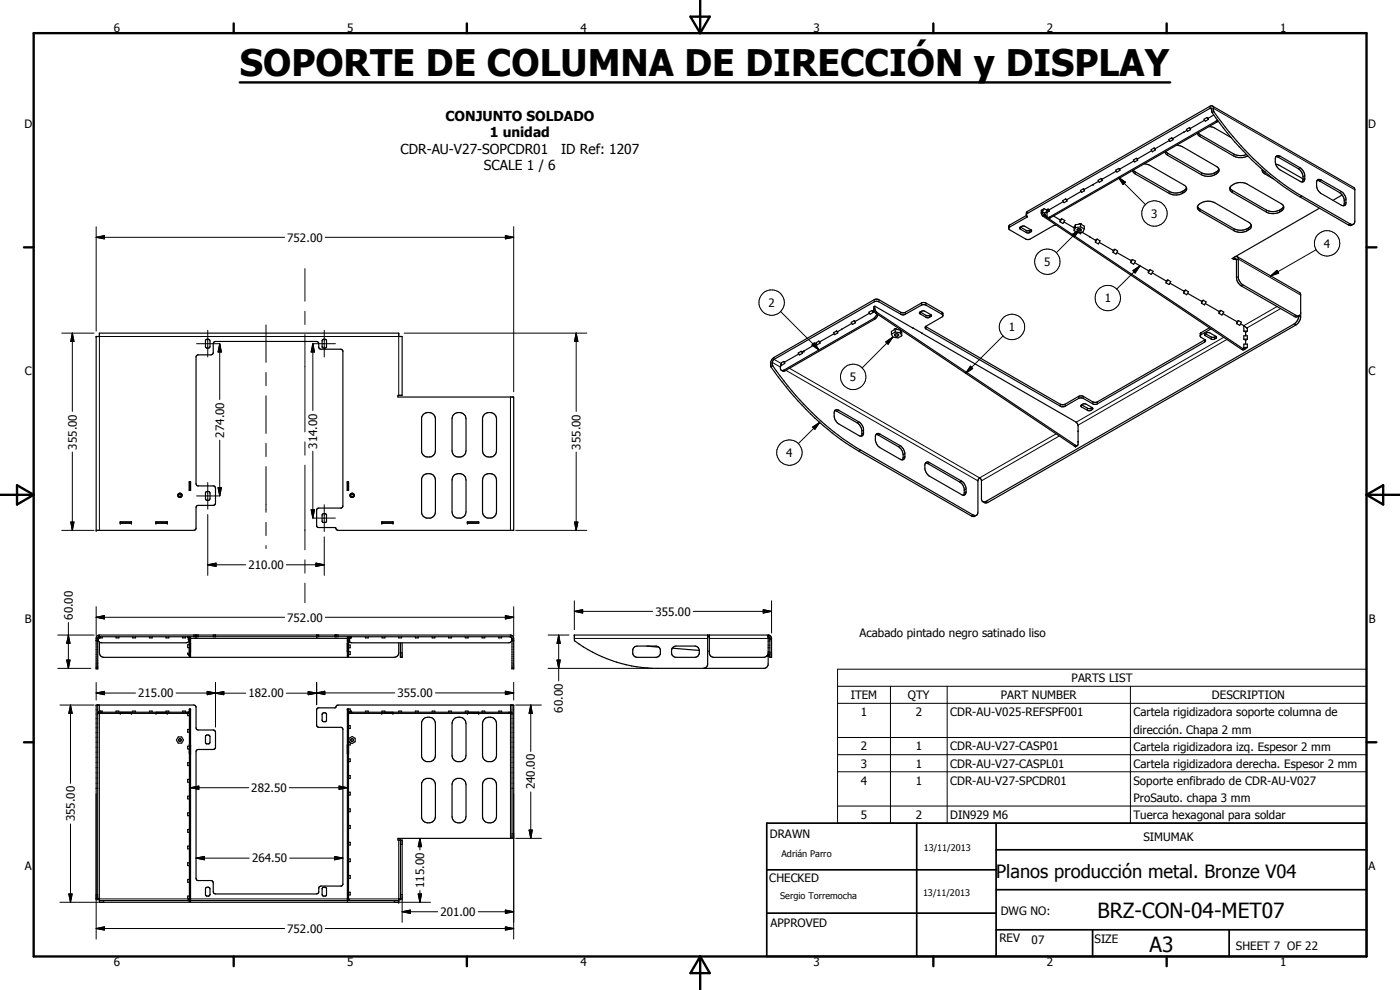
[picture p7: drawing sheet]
<svg xmlns="http://www.w3.org/2000/svg" width="420mm" height="297mm" viewBox="0 0 420 297" stroke-linecap="round" stroke-linejoin="round" font-family="sans-serif">
<g fill="none" stroke="#000" stroke-width=".35">
<path d="M355.3 39.6v.1M355.3 39.6l-3.3 2M356.2 39.1l-.9 .5M356.9 38.3l-.8 .5 .3 .6 .9-.5M356.9 38.3l.4 .6M356.9 38.3l.4 .2M357.3 38.5v.4M359.6 39.9l11 6.5a4.8 4.8 0 0 0 3.5 0M361.5 36.1l-4.2 2.4M362.2 35.3l-.9 .5 .4 .6 .9-.5M362.2 35.3l.4 .6M362.2 35.3l.4 .2"/>
<path d="M362.6 35.5v.4M362.9 38l1.4 .3 5.2 3M363.9 31.8l-.8 .1-54.8 31.6-.3 .4 .3 1.3-5.3 2.9-.3 .4M363.9 31.8l42.4 24.5 .3 .4v9.9a.85 .85 0 0 1-1.4 .6l-14.5-8.4a86.6 86.6 0 0 1-26.5-25.5v-1zM364.3 34.5l-1.7 1M365.3 36l-50.4 29.2h-.7M365.6 36.3l-50.5 29.1-.9-.2M319.8 59.7l.4 .6M319.8 59.7l.4 .2M319.8 59.7l-.9 .5 .4 .6 .9-.5M320.2 59.9v.4M324.4 57.4l-4.2 2.5"/>
<path d="M325.2 56.6l-.9 .5 .3 .6 .8-.5M325.2 56.6l.2 .6M325.2 56.6l.2 .2M325.4 56.8v.4M328 55.4h.1M328 55.4l-2.6 1.4M329.7 54.4l-1.7 1M330.4 53.6l.4 .6M330.4 53.6l.4 .2M330.4 53.6l-.8 .5 .3 .6 .9-.5M330.8 53.8v.4M335 51.4l-4.2 2.4"/>
<path d="M335.7 50.5l-.9 .6 .4 .5 .9-.5M335.7 50.5l.4 .6M335.7 50.5l.4 .2M336.1 50.7v.4M339.9 51.2l.2 .4 .6 .6 10.2 5.8a4 4 0 0 0 5.2-1.2v-.5M340.1 51.1l.6 .5 10.5 6a3.9 3.9 0 0 0 4.9-1.3M340.3 48.3l-4.2 2.4M341 47.5l.4 .6M341 47.5l.4 .2M341 47.5l-.9 .5 .4 .6 .9-.5M341.4 47.7v.4M343.4 49.1l1.4 .4 10.5 6 .8 .8"/>
<path d="M345.6 45.2l-4.2 2.5M346.4 44.4l-.9 .5 .3 .7 .9-.6M346.4 44.4l.3 .6M346.4 44.4l.3 .2M346.7 44.6v.4M349.8 45.5l11.1 6.5a4 4 0 0 0 4.9-1.3M350.9 42.2l-4.2 2.4M351.6 41.4l-.8 .5 .3 .6 .9-.5M351.6 41.4l.4 .6M351.6 41.4l.4 .2M352 41.6v.4M353.1 43.6l1.8 .4 10.1 5.9a1.21 1.21 0 0 1 .8 1.2 1.21 1.21 0 0 1-.8 1.1 4.5 4.5 0 0 1-4.4 .3l-10.2-5.9-.8-1"/>
<path d="M359.4 40l.8 1 10.1 5.9a4.3 4.3 0 0 0 4.2-.2M369.1 56.3l.5 .7 10.5 6a4.1 4.1 0 0 0 5.1-1.1M369.2 56a4.3 4.3 0 0 1 4.8-.9l10.5 6a1.32 1.32 0 0 1 .7 1.4 1.32 1.32 0 0 1-1.2 1.1 4.7 4.7 0 0 1-3.6 .2l-10.8-6.2-.5-.6zM369.5 41.3l-4.6-5.9-1.2-1.7-.1-1.1-.3-.2-55 31.7-.3 .3M369.5 41.3a84.1 84.1 0 0 0 12.6 12.3M378.8 50.8l.4 1.1 2.9 1.7M379 51l.6 .6M382.1 53.6l6.7 4.7 15.9 9.2 .6 .2 .9-.4M382.9 49.2l1.1 .5 7.1 4M382.9 47l.5-.3 .8 .2 6.2 3.6 .7 .7 .5 1.3v1.4l-.4 .6-.3 .1M382.9 47l.7 .2 6.1 3.4a3.4 3.4 0 0 1 1.2 4M382.9 47a3.2 3.2 0 0 0 1.3 4l6.7 3.6"/>
<path d="M395.3 54.1l.7 .2 6 3.5a3.3 3.3 0 0 1 1.4 2.1l-.1 1.8M395.3 54.1l-.2 .4 .1 1.8 .2 .6 .9 1 6.2 3.7 .8 .1M395.3 54.1l.5-.3 .5 .1 6.2 3.5a3.6 3.6 0 0 1 1.4 2.2v1.7l-.6 .4M402.8 58.5l-2.8 1.6M306.2 68.1l1.9 1.1 1.3-.2M306.2 68.1l-.2 .4 .1 .2 1.9 1.1a1.14 1.14 0 0 0 1.6-.7l-.2-.1M306.2 68.1l.7-.3 .6 .1 1.9 1.1M308 64.6l-5 2.9-.3 .4v.7l.3 .4 5 2.8h1l7.2-4.1 .7-.2M312.8 62.9l.1 1 .6 .9 59.7 39.9 .6-.2M312.8 62.9l-.3 .2v.9l.5 .9 59.7 40 .5 .1 .4-.3M313.4 62.6l.8 .4M313.4 62.6l-.6 .9 .7 .4"/>
<path d="M313.4 62.6l-.6 .3M313.5 63.9l.7-.1v1.4M313.5 63.9l.3 .8M313.8 64.6l.3 .6M313.9 64.8l.2 .4M314 63.5l.1 .1M314 65l.1 .2M314.1 65.2h.1M314.1 63.3l-.3 .5M314.2 65.2h.1M314.5 62.7l-.3 .2-.2 .9M314.5 62.7l.4 .7"/>
<path d="M314.5 62.7l.4 .2M314.9 62.9v.5M314.9 63.4l-.8 .4M316.2 64.8l1.9 1.2M318.1 66v.5M318.7 65.7l.9 .5-.6 .9-.9-.6M318.7 65.7l-.6 .8M318.7 65.7l-.6 .3M319.1 60.5l-4.2 2.4M319.3 66.6l3.1 1.8M322.4 67.9l.1 .1M322.4 67.9v1.3"/>
<path d="M322.7 67.4l-.3 .7v-.2M322.7 67.4v.9M322.7 68.3l-.3 .9M323.3 68.8l.8-.2a.35 .35 0 0 1 .4 .4 .35 .35 0 0 1-.4 .3l-.6-.1zM324.3 67.1l-1.6 .3M324.3 67.1l1.1 .8v.8M324.3 67.1v1M324.3 68.1l1.1 .6M324.3 68.1l-1.6 .2M324.6 69.7l-.3 .4-.5-.3M324.6 69.6l2.5 1.4M325.4 68.7l-.4 .9-1.5 .2-1.1-.6"/>
<path d="M327 71l1.7 1.1M327 71h.1M328.7 72.1v.6M329.3 71.8l.8 .5-.5 .9-.9-.5M329.3 71.8l-.6 .9M329.3 71.8l-.6 .3M329.9 72.7l4.1 2.4M334 75.1v.6M334.6 74.8l.8 .5-.5 .9-.9-.5M334.6 74.8l-.6 .9M334.6 74.8l-.6 .3M335.2 75.8l4.2 2.3"/>
<path d="M339.4 78.1v.7M339.9 77.9l.9 .5-.6 .9-.8-.5M339.9 77.9l-.5 .9M339.9 77.9l-.5 .2M340.5 78.8l4.1 2.4M359.4 61.9l.8 .9 10.1 5.8a4.1 4.1 0 0 0 5.2-1.1M359.7 61.5a4.2 4.2 0 0 1 4.9-.7l10.1 5.9a1.19 1.19 0 0 1 .9 1.1 1.19 1.19 0 0 1-.9 1.2 4.3 4.3 0 0 1-4.1 .4l-10.4-6a1.15 1.15 0 0 1-.5-1.9zM370.3 77.9l.5-.3 .3 .4v5.3a3.1 3.1 0 0 0 1.4 2.5l15.9 9.1a1.13 1.13 0 0 0 1.5-.2M370.3 77.3v.6M370.6 77h.6l.4 .7v5.6a3.3 3.3 0 0 0 1.4 2.2l16.4 9.3a.8 .8 0 0 0 .9-.7M371.3 77l18.9 10.9 .1 .4v7l-.9 1.8-92.9 53.6-.6 .2-.9-.4M396 62.5l-26.2 15.1 .5 .3"/>
<path d="M29.8 99.9h89.9v1.1h1v17.6h-1.3v.5h34.8v40h-52.7l-.5-.2-.4-.6h-5.1l-.3-.2-.2-.3v-4.8l.3-.5 7.1-.1 .5-.5v-46.6l-.6-.5h-6.1l-.5-.5v-1.3l-.7-.6h-30.3l-.6 .4-.1 .3v2.7l-.2 .5-.5 .2h-4l-.3 .2-.2 .4v38l.5 .7h4.9l.3 .2 .2 .5-.1 4.8-.6 .3h-4.7l-.3 .2-.2 .5v6.3l-.6 .5h-29.3v-58.1h.9zM251 99.3l-.9 .5 .4 .6 .9-.5M251 99.3l.4 .6M251 99.3l.4 .2M251.4 99.5v.4M252.6 98.8h.1M252.6 98.8l-1.2 .7M255.6 97l-3 1.8M256.4 96.2l.3 .7M256.4 96.2l.3 .2M256.4 96.2l-.9 .5 .3 .7 .9-.5M256.7 96.4v.5"/>
<path d="M260.9 94l-4.2 2.4M261.7 93.2l-.9 .5 .3 .6 .9-.5M261.7 93.2l.3 .6M261.7 93.2l.3 .2M262 93.4v.4M262.3 93.2l-.3 .2M262.5 91.9l.1 1 .6 .8 59.7 40h.5l.1-.4v-5.5l-.5-1.1-46.3-26.7M262.5 91.9l-.3 .2v.8l.6 1 59.9 40M262.5 91.9l11.5 6.6M262.9 94h.1M263.2 94.1l-1 1.4-26.9 15.5-.8 .1M263.5 94.4l-1 1.4-26.9 15.5-.6 .1-.5-.3"/>
<path d="M268.7 98.6l-1.2 .8v.9M268.7 98.6l1.5 .4M268.7 98.6v1M268.7 99.6l1.5 .3M268.7 99.6l-1.2 .7M270.2 99l.3 .7v-.2M270.2 99v.9M270.2 99.9l.4 .9M270.5 99.5v.1M270.5 99.5l.1 1.3M274 98.4v.1M274 98.4l2.7 1.6"/>
<path d="M276.2 93.6l2 1.1 1.1-.3M276.2 93.6l-.3 .3 .1 .2 1.9 1.1a1.12 1.12 0 0 0 1.6-.6l-.2-.2M276.2 93.6l1-.3 2.1 1.1M276.7 99.9v.1M277.8 98l5.1-3 .1-1-5.7-3.2-.8 .1-4.9 2.9-.9 .1-7.1-4.1h-1.1l-30.2 17.4a2.42 2.42 0 0 0-.9 2.9 85.5 85.5 0 0 0 26.4 25.3l33.9 19.5 .7 .1 .7-.4M277.8 98l41 23.5 .8-.2 4.5-2.5 1 .1 3 1.7h1.1l32.4-18.7M277.8 98l-.1 .3 .2 .4 40.7 23.3h.9l4.8-2.6 .6 .1 3.2 1.8h1.1l32.3-18.6 .3-.7-1.5-.9-.1-1 2.8-1.8M283 94.7l-.3-.4-5.4-2.9-.8 .2-4.9 2.8h-.9l-7.1-3.9h-1.1l-30.2 17.3-.5 .6v1.1a84.6 84.6 0 0 0 26.5 25.5l34.3 19.7 .5-.1 .4-.9v-9.6l.5-.7 .5 .7v5.8a.86 .86 0 0 0 1.4 .5l92.5-53.2 .9-.9 .5-1.5M344.6 81.2v.6M345.2 80.9l.9 .5-.6 .9-.9-.5M345.2 80.9l-.6 .9M345.2 80.9l-.6 .3"/>
<path d="M345.8 81.9l4.2 2.4M350 84.3v.6M350.5 84l.9 .5-.6 .9-.8-.5M350.5 84l-.5 .9M350.5 84l-.5 .3M351.1 85l4.1 2.3M355.2 87.3v.6M355.8 87l.9 .5-.6 .9-.9-.5M355.8 87l-.6 .9M355.8 87l-.6 .3M356.4 88l4.2 2.4M360.6 90.4v.6"/>
<path d="M361.1 90.1l.9 .5-.5 .9-.9-.5M361.1 90.1l-.5 .9M361.1 90.1l-.5 .3M361.7 91.1l4.1 2.3M363.5 98.7l-3.3 2.1M365.8 93.4v.6M366.4 93.1l.9 .5-.6 .9-.9-.5M366.4 93.1l-.6 .9M366.4 93.1l-.6 .3M367 94.1l4.2 2.4M371.2 96.5v.6M371.7 96.2l.9 .5-.5 .9-.9-.5"/>
<path d="M371.7 96.2l-.5 .9M371.7 96.2l-.5 .3M372.3 97.2l1 .5M373.3 97.7l1 .9v.8M373.3 97.7v1.7M373.3 99.4h1M373.3 99.4l.5 .3M373.8 99.7v1.1M374.3 99.4l-.5 .3M61.8 102a.74 .74 0 0 1 1.2 .3v1.8l-.4 .3h-.6l-.3-.3zM96.8 102a.77 .77 0 0 1 1.2 .2v1.9l-.3 .3h-.7l-.3-.3zM234.3 109.8l-.1 .9 .3 .4"/>
<path d="M234.5 109.2l-.2 .6M234.5 109.1v.1M235.2 108.5l-.6 .3-.1 .3M235.2 108.5l.3 .6M235.2 108.5l.3 .1M235.5 108.6v.5M235.5 109.1l-1.2 .7M239.7 106.2l-4.2 2.4M240.4 105.4l-.8 .5 .3 .6 .9-.5M240.4 105.4l.4 .6M240.4 105.4l.4 .2M240.8 105.6v.4"/>
<path d="M245.1 103.2l-4.3 2.4M245.7 102.4l.4 .6M245.7 102.4l.4 .1M245.7 102.4l-.8 .5 .3 .6 .9-.5M246.1 102.5v.5M250.3 100.1l-4.2 2.4M267.5 100.3l.5 .8 1.5 .3 1.1-.6M268.6 100.2h.9a.51 .51 0 0 1-.2 .7 .51 .51 0 0 1-.7-.1l-.1-.2zM361.7 100.1l1.9 1.1 .4 .1 .9-.4M361.7 100.1l-.2 .3 .1 .2 1.9 1.1a1.03 1.03 0 0 0 1.5-.7l-.1-.1M361.7 100.1l.7-.3h.6l1.9 1.1M373.3 101.8h1"/>
<path d="M373.3 104.3h1M373.3 104.3l.5 .3 .5-.3M373.3 104.3v-1h1v1M373.3 101.8v-1h1v1M373.3 101.8l.5 .3M373.8 102.1v1.2M374.3 101.8l-.5 .3M126.9 124.5a2.15 2.15 0 0 1 2.3-.6 2.15 2.15 0 0 1 1.5 1.7v9.7a2.12 2.12 0 0 1-2 1.8 2.12 2.12 0 0 1-2.2-1.5v-10.3zM136.1 124.5a2.17 2.17 0 0 1 2.3-.7 2.17 2.17 0 0 1 1.5 1.8v9.7a2.11 2.11 0 0 1-2.1 1.8 2.11 2.11 0 0 1-2.1-1.8v-9.7zM145.3 124.5a2.14 2.14 0 0 1 2.2-.7 2.14 2.14 0 0 1 1.5 1.8v9.7a2.11 2.11 0 0 1-2.1 1.8 2.11 2.11 0 0 1-2.1-1.8v-9.7zM250.5 123.2l-.2 1.9 .3 .9 .9 1 6.3 3.7 .7 .2M250.5 123.2l.7 .2 6 3.5a3.4 3.4 0 0 1 1.3 4"/>
<path d="M250.5 123.2l.4-.2h.6l6.3 3.6a3.1 3.1 0 0 1 1.4 2.1l-.1 1.6-.6 .6M262.9 130.3l-.2 .5v1.4a3.3 3.3 0 0 0 1.4 2.1l6.1 3.5 .6 .2M262.9 130.3l6.7 3.7a3.3 3.3 0 0 1 1.2 4M262.9 130.3l.3-.2h.7l6.3 3.6a3.3 3.3 0 0 1 1.4 2.2l-.1 1.6-.7 .5M277.8 138.9l.7 .2 10 5.8 .8 1.5-.1 2.2M277.9 138.8l.6-.2 .5 .2 10.3 6.1a3.5 3.5 0 0 1 .5 3.4l-.5 .3-.6-.1-10-5.8a3.3 3.3 0 0 1-.8-3.9zM323.3 133.7l-.6 .2M324.6 121.5l-.2 .2 .2 .4 1.7 1a1.1 1.1 0 0 0 1.6-.6l-.1-.2M324.6 121.5l1.2-.3 2 1.1M324.6 121.5l1.9 1.1h.6l.7-.3M36.1 156.6h3.3v.4h-3.3zM36.1 156.6h3.3"/>
<path d="M46.8 156.6h3.4v.4h-3.4zM46.8 156.6h3.4M56.8 144.6h.4v2.6h-.4zM56.8 144.6v2.6M61.8 147.7a.74 .74 0 0 1 1.2 .3v1.8l-.4 .3h-.6l-.3-.3zM96.8 154.2l.9-.1 .3 .4-.2 2.2-.8 .1-.3-.3zM104.2 144.6h.4v2.6h-.4zM104.3 144.6v2.6M114.6 156.6h3.3v.4h-3.3zM114.6 156.6h3.3M127.2 142.5a2.18 2.18 0 0 1 3.5 1.5v9.6a1.92 1.92 0 0 1-1.6 1.8 2.12 2.12 0 0 1-2.6-1.5v-10.2zM136.1 142.8a2.17 2.17 0 0 1 2.3-.6 2.17 2.17 0 0 1 1.5 1.8v9.6a1.92 1.92 0 0 1-1.6 1.8 2.08 2.08 0 0 1-2.5-1.2l-.1-10.2z"/>
<path d="M140.3 156.6h3.4v.4h-3.4zM140.3 156.6h3.4M143.6 156.6v.4M145.5 142.5a2.17 2.17 0 0 1 3.5 1.5v9.6a1.94 1.94 0 0 1-1.5 1.8 2.17 2.17 0 0 1-2.4-.9l-.3-.9v-9.6l.3-1zM29 190.9l.6-.4h123.8l.6 .4 .2 .7v8.9h-.5v-8.9l-.4-.5h-123.6l-.4 .5v8.9h-.4v-9.2zM29.5 191.3v1l.3 .4M29.8 192.7l.1 3.7 .5 .6 .7 .2h87.2l1-.4 .4-.7v-3.2M29.8 191.1l-.2 .2M29.8 191.1l-.3 .2M29.8 191.1h.2l-.5 .2M30.7 191.1v.3l-1.2-.1M34.8 191.1v.3h.9v-.3"/>
<path d="M39.8 191.1v.3h.9v-.3M44.9 191.1v.3h.8v-.3M49.8 191.1v.3h.9v-.3M54.8 191.1v.3h.9v-.3M56.3 191.1h.2M56.5 191.2h.1M56.5 191.2l.1 .1M56.6 191.3l.2 .4M56.7 191.3l.1 .3-.3-.5v.8h.3v.3l-.3 .4-.7 .3h-25.4l-.6-.2M56.8 194.3v1.3M56.8 191.5v.1M56.8 193v.5"/>
<path d="M56.8 191.1v5.7M56.8 193.5h-.5v.8h.5M57.2 191.1v5.7h-.4l-.5-.7v-.1h.5M58.8 190.5v.6M64.7 190.5v.6M95 190.5v.6M104.3 193v2.6M104.3 191.1v5.7h.3v-5.7M104.6 193.5h.5v.9h-.5M104.6 191.9l.2 .6M104.6 195.5h.5v.9h-.5M104.6 192.4h.1"/>
<path d="M104.9 191.4v1.2l-.3-.4 .2 .3M105.1 191.1l-.5 .5M105.2 191.1l-.4 .2M105.5 191.1v.3h-.8M109.7 191.1v.3h.8v-.3M114.7 191.1v.3h.8v-.3M119.7 191.1v.3h.8v-.3M120.2 192.9v4.3h.5v-4.3M124.7 191.1v.3h.8v-.3M129.7 191.1v.3h.8v-.3M134.7 191.1v.3h.8v-.3M139.6 191.1v.3h.9v-.3"/>
<path d="M144.7 191.1v.3h.8v-.3M149.7 191.1v.3h.8v-.3M153.1 191.1a.96 .96 0 0 1 .5 1 .96 .96 0 0 1-1 .8h-47l-.8-.4M190.3 194.3l.9-.5h5.7l.7 .3 .4 .4a2.05 2.05 0 0 1 .1 1.9l-.5 .6-.7 .2h-5.7l-.8-.2-.3-.4a2.05 2.05 0 0 1-.1-1.9zM194.1 193.8l3.6 .4M201.7 194.5l8.2 .7M202.1 194.1l.8-.3h5.7a1.74 1.74 0 0 1 1.3 1.7 1.74 1.74 0 0 1-1.3 1.7h-5.7a1.73 1.73 0 0 1-1.5-1.3 1.73 1.73 0 0 1 .7-1.8zM212.4 191.1h.5M212.4 190.5v9l-.4 .7-.7 .3M212.4 195.4h.5M212.9 190.5v5.6l.8 1 15.5 .1 1-.4M230.5 191.1l.5 .3"/>
<path d="M230.5 194.4h.5M230.5 190.5v5.9h.5l-.3 .4M230.5 195.5h.5M230.5 192.4h.5M230.5 193.5h.5M230.5 196.1l-.3 .7M230.5 191.1l.5 .5M230.5 191.1l.2 .1M230.7 196.8h-.5M230.7 196.8h-.2M230.7 191.1l.3 .3M230.7 191.2l.3 .5"/>
<path d="M230.8 196.6l-.1 .1M231 191.4v.2M231 191.4v5.8h.6v-5.6l-.3-.7-.5-.4h-58.4v1.5a35.4 35.4 0 0 0 12.6 6.7l4.6 1.1 6.2 .7h33.7l.7-.3 .3-.7v-2.7M28.9 211.5h29.3l.6 .5v6.4l.2 .5 .5 .1h4.5l.6 .4v5.1l-.6 .4h-4.5l-.5 .2-.2 .5v37.9l.2 .5 .3 .2 4.4 .1 .3 .6v2.6l.5 .7h30.5l.7-.5v-1.5l.5-.3h6.2l.4-.3 .1-46.9-.5-.5h-6.7l-.5-.2-.2-.3v-4.8l.5-.5h5l.6-.8 .4-.1h52.7v40h-34.8v.6h1.3v17.6h-1v1h-89.9v-1h-.9zM29.3 211.5v58.2M30 213.4h.7v.3M30.1 213.4l-.6 .3M34.8 213.7v-.3h.9v.3M39.8 213.7v-.3h.9v.3M44.9 213.7v-.3h.8v.3M49.8 213.7v-.3h.9v.3M54.8 213.7v-.3h.9v.3"/>
<path d="M56.3 214v.7h.5M56.8 213.7h-27.3v.3h27.3M56.8 218.9h-.5v.8h.5M56.8 213.4l-.3 .3M96.8 214.1a.77 .77 0 0 1 1.2 .1v2l-.3 .3h-.7l-.3-.3zM104.6 212.7v57.5M104.6 217.7h.5v.9h-.5M104.6 213.4l.2 .1M104.7 213.7h48.9v.3h-49M104.7 213.5h.3M104.8 213.5v.1M104.8 213.6h.1"/>
<path d="M104.8 213.6l.1 .1M105.1 213.5v-.8h-.8v57.5M105.1 213.5l.4-.1v.3M105.1 213.5l-.3 .1M109.7 213.7v-.3h.8v.3M114.7 213.7v-.3h.8v.3M119.7 213.7v-.3h.8v.3M124.7 213.7v-.3h.8v.3M127.2 215.6a2.18 2.18 0 0 1 3.5 1.5v9.6a1.93 1.93 0 0 1-1.6 1.8 2.2 2.2 0 0 1-2.5-1.2l-.1-10.6zM129.7 213.7v-.3h.8v.3M134.7 213.7v-.3h.8v.3M136.1 215.9a2.17 2.17 0 0 1 2.3-.6 2.17 2.17 0 0 1 1.5 1.8v9.6a1.93 1.93 0 0 1-1.6 1.8 2.12 2.12 0 0 1-2.5-1.2l-.1-10.2z"/>
<path d="M139.6 213.7v-.3h.9v.3M144.7 213.7v-.3h.8v.3M145.5 215.6a2.17 2.17 0 0 1 3.5 1.5v9.6a1.95 1.95 0 0 1-1.5 1.8 2.17 2.17 0 0 1-2.4-.9l-.3-.9v-9.6l.3-.9zM149.7 213.7v-.3h.8v.3M153.7 211.5v40M53.5 221.1h1l.6 .9-.6 1h-1l-.6-1zM56.8 224.7v1.4M56.8 223.5v.4M56.8 223.9h-.5v.8h.5M56.8 228.9h-.5v.8h.5M56.8 233.8h-.5v.9h.5M56.8 238.9h-.5v.8h.5"/>
<path d="M61.8 220.7a.74 .74 0 0 1 1.2 .3v1.9l-.2 .2-.8 .1-.3-.3zM104.3 223.5v2.6M104.6 227.7h.5v.8h-.5M104.6 232.7h.5v.9h-.5M104.6 237.7h.5v.8h-.5M104.6 222.7h.4M104.7 221.5l1-.5 .9 .5v1l-.9 .6-1-.6zM105.1 222.8v.7h-.5M127.2 234a2.17 2.17 0 0 1 3.4 1.1l.1 9.9a2.11 2.11 0 0 1-2 1.9 2.11 2.11 0 0 1-2.2-1.6v-10.2zM136.1 234.2a2.18 2.18 0 0 1 3.6 .6l.2 10.2a2.1 2.1 0 0 1-2.1 1.9 2.1 2.1 0 0 1-2.1-1.9v-9.6zM145.5 234a2.12 2.12 0 0 1 2.2-.4 2.12 2.12 0 0 1 1.3 1.8v9.6a2.1 2.1 0 0 1-2.1 1.9 2.1 2.1 0 0 1-2.1-1.9v-9.6l.3-.9zM56.8 243.9h-.5v.8h.5"/>
<path d="M56.8 248.9h-.5v.8h.5M56.8 253.9h-.5v.8h.5M56.8 258.9h-.5v.8h.5M104.6 242.7h.5v.8h-.5M104.6 247.7h.5v.8h-.5M104.6 252.7h.5v.8h-.5M104.6 257.7h.5v.8h-.5M120.2 252.1v17.6M29.8 270.2h89.9M56.8 270.2v-57.5h.4v57.5M56.8 263.9h-.5v.8h.5M56.8 268.9h-.5v.6l.3 .4"/>
<path d="M56.8 269.7l-.5 .5M61.8 266.4a.74 .74 0 0 1 1.2 .3v1.8l-.4 .4h-.6l-.3-.4zM96.8 266.4a.77 .77 0 0 1 1.2 .2v1.9l-.3 .4h-.7l-.3-.4zM104.6 262.7h.5v.8h-.5M104.6 267.7h.5v.8h-.5M104.6 269.7l.5 .5"/>
<circle cx="54" cy="148.6" r=".66"/>
<circle cx="54" cy="148.6" r=".4"/>
<circle cx="105.7" cy="148.6" r=".43"/>
<circle cx="105.7" cy="148.6" r=".67"/>
<circle cx="54" cy="222" r=".41"/>
<circle cx="105.7" cy="222" r=".43"/>
</g>
<g fill="#000">
<circle cx="328" cy="55.4" r=".18"/>
<circle cx="313.6" cy="64.4" r=".18"/>
<circle cx="314.2" cy="63.1" r=".18"/>
<circle cx="28.9" cy="101" r=".18"/>
<circle cx="234.5" cy="109.1" r=".18"/>
<circle cx="241.2" cy="105.3" r=".18"/>
<circle cx="322.7" cy="133.9" r=".18"/>
<circle cx="323.5" cy="132.5" r=".18"/>
<circle cx="28.9" cy="159.1" r=".18"/>
<circle cx="36.1" cy="156.6" r=".18"/>
<circle cx="36.1" cy="157" r=".18"/>
<circle cx="39.4" cy="156.6" r=".18"/>
<circle cx="39.4" cy="157" r=".18"/>
<circle cx="46.8" cy="156.6" r=".18"/>
<circle cx="46.8" cy="157" r=".18"/>
<circle cx="50.2" cy="156.6" r=".18"/>
<circle cx="50.2" cy="157" r=".18"/>
<circle cx="114.6" cy="157" r=".18"/>
<circle cx="114.6" cy="156.6" r=".18"/>
<circle cx="117.9" cy="156.6" r=".18"/>
<circle cx="117.9" cy="157" r=".18"/>
<circle cx="140.3" cy="157" r=".18"/>
<circle cx="140.3" cy="156.6" r=".18"/>
<circle cx="29.8" cy="191.1" r=".18"/>
<circle cx="29.9" cy="191.2" r=".18"/>
<circle cx="30.1" cy="191.1" r=".18"/>
<circle cx="56.3" cy="191.1" r=".18"/>
<circle cx="56.5" cy="191.1" r=".18"/>
<circle cx="56.7" cy="191.5" r=".18"/>
<circle cx="56.8" cy="191.6" r=".18"/>
<circle cx="56.8" cy="196.8" r=".18"/>
<circle cx="56.8" cy="191.7" r=".18"/>
<circle cx="57.2" cy="195.6" r=".18"/>
<circle cx="57.2" cy="193" r=".18"/>
<circle cx="57.2" cy="196.8" r=".18"/>
<circle cx="58.8" cy="191.1" r=".18"/>
<circle cx="58.8" cy="190.5" r=".18"/>
<circle cx="95" cy="191.1" r=".18"/>
<circle cx="95" cy="190.5" r=".18"/>
<circle cx="104.3" cy="196.8" r=".18"/>
<circle cx="104.6" cy="191.9" r=".18"/>
<circle cx="104.6" cy="193" r=".18"/>
<circle cx="104.6" cy="196.8" r=".18"/>
<circle cx="105.1" cy="191.1" r=".18"/>
<circle cx="105.2" cy="191.1" r=".18"/>
<circle cx="172.4" cy="190.5" r=".18"/>
<circle cx="212.4" cy="190.5" r=".18"/>
<circle cx="212.9" cy="190.5" r=".18"/>
<circle cx="230.5" cy="190.5" r=".18"/>
<circle cx="230.8" cy="191.2" r=".18"/>
<circle cx="231" cy="191.7" r=".18"/>
<circle cx="28.9" cy="200.5" r=".18"/>
<circle cx="29.3" cy="200.5" r=".18"/>
<circle cx="29.5" cy="213.7" r=".18"/>
<circle cx="29.9" cy="213.5" r=".18"/>
<circle cx="30" cy="213.4" r=".18"/>
<circle cx="36.1" cy="213.7" r=".18"/>
<circle cx="36.1" cy="214" r=".18"/>
<circle cx="39.4" cy="213.7" r=".18"/>
<circle cx="39.4" cy="214" r=".18"/>
<circle cx="46.8" cy="214" r=".18"/>
<circle cx="46.8" cy="213.7" r=".18"/>
<circle cx="50.2" cy="214" r=".18"/>
<circle cx="56.8" cy="213.7" r=".18"/>
<circle cx="56.8" cy="212.7" r=".18"/>
<circle cx="57.2" cy="212.7" r=".18"/>
<circle cx="104.3" cy="212.7" r=".18"/>
<circle cx="104.6" cy="212.7" r=".18"/>
<circle cx="104.6" cy="214" r=".18"/>
<circle cx="104.6" cy="213.7" r=".18"/>
<circle cx="104.6" cy="213.4" r=".18"/>
<circle cx="104.8" cy="213.7" r=".18"/>
<circle cx="105.2" cy="213.4" r=".18"/>
<circle cx="114.6" cy="213.7" r=".18"/>
<circle cx="114.6" cy="214" r=".18"/>
<circle cx="117.9" cy="213.7" r=".18"/>
<circle cx="117.9" cy="214" r=".18"/>
<circle cx="140.3" cy="214" r=".18"/>
<circle cx="143.7" cy="214" r=".18"/>
<circle cx="143.7" cy="213.7" r=".18"/>
<circle cx="153.6" cy="214" r=".18"/>
<circle cx="153.6" cy="213.7" r=".18"/>
<circle cx="153.7" cy="200.5" r=".18"/>
<circle cx="154.2" cy="200.5" r=".18"/>
<circle cx="57.2" cy="226.1" r=".18"/>
<circle cx="57.2" cy="223.5" r=".18"/>
<circle cx="104.6" cy="226.1" r=".18"/>
<circle cx="28.9" cy="269.7" r=".18"/>
<circle cx="29.3" cy="269.7" r=".18"/>
<circle cx="29.8" cy="270.2" r=".18"/>
<circle cx="56.8" cy="270.2" r=".18"/>
<circle cx="57.2" cy="270.2" r=".18"/>
<circle cx="104.3" cy="270.2" r=".18"/>
<circle cx="119.7" cy="270.2" r=".18"/>
<circle cx="119.7" cy="270.7" r=".18"/>
<circle cx="120.2" cy="269.7" r=".18"/>
<circle cx="120.7" cy="269.7" r=".18"/>
</g>
<g fill="none" stroke="#000" stroke-width=".3">
<path d="M363.1 31.9v.6l.5 .3 .6-.3 42.4 24.4M364.2 33.1l-.6 .3M364.3 33.5l-.5 .3M364.9 36.4l.3 .2M335.6 53.2l2.2 1.5-.8 .7zM335.6 53.2l8.2 8.2M340.7 51.6v.6M350.4 46v.6M350.9 57.4v.6M354.9 57.4v.6M355.3 57.1v.7M360.2 40.4v.6"/>
<path d="M360.6 51.8v.7M364.6 51.8v.7M365 51.6v.6M369.9 57.1v.7M370.3 46.2v.7M374.3 46.6v.3M379.6 51.6v.6M384.2 46.9l-.6 .3M390.2 50.3l-.5 .3M390.7 58.8l-.5 .3M391.6 52.8l-.5 .3M391.6 53.6l-.5 .3"/>
<path d="M396.5 54l-.5 .3M402.5 57.4l-.5 .4M403.9 59.9l-.5 .3M28.9 71.2l2.4-.5v1zM28.9 71.2h56.5M28.9 68v31.4M97.6 71.2h56.6M151.7 70.7l2.5 .5-2.5 .5zM154.2 68v49.5M303 67.5v.6M306.2 68.1v.6M308 69.1v.7"/>
<path d="M308.1 64.8v.4M308.3 63.5v.6M309 69.1v.7M309.4 69v.6M312.8 63.6l-.3 .2M313.5 64.8l-.4 .1M314.9 65.2l.4 .1M321.8 70.4l2.1-1.4-1.4 2.1zM323.9 69l-6.9 6.8M342.1 79.8l-7 6.9M360.2 62.8v.6M370.3 68.6v.6"/>
<path d="M370.5 77.1v.6l.6 .3 .5-.3 18.7 10.8M374.3 68.6v.6M374.7 68.4v.6M380.1 63v.6M384 63v.6M384.5 62.8v.6M395 74.9l-13.7 7.9M403.9 60.7l-.5 .3M405.2 67.2l-.5 .3M18.5 99.9h9.7M21.7 99.9l.5 2.5h-1zM21.7 99.9v23.5"/>
<path d="M62.3 99.1v8M79.8 97.5v11.3M91.5 80.6v9.8M91.5 93.4v4M97.3 99.1v8M121.3 99.9h54.8M172.9 99.9l.5 2.5h-1zM172.9 99.9v23.5M234.3 93.5l11.5 11.5M262.2 95.5l.3 .3M262.4 89.9v.7M262.5 92.5l-.3 .3"/>
<path d="M263.2 93.7l-.4 .2M263.8 89.9v.7M270.3 93.7v.6M271.7 93.7v.6M276.2 93.6v.6M276.5 90.9v.7M277.9 90.9v.7M277.9 94.6v.6M277.9 98v.7M279 94.6v.6M279.3 94.4v.6M282.7 93.7v.6"/>
<path d="M340 81.2l2.1-1.4-1.4 2.1zM360.5 99.8v.6M371.6 83l-.5 .3M373 85.5l-.5 .3M381.3 82.8l1.9-1.7 .5 .9zM383.2 92l-9.9 5.7M384.3 92.6l-10.1 5.8M388.4 97.2l.5 .3M388.9 94.6l-.5 .3M389.9 94.8l.4 .2M59 103.1h6.7M65.9 103.1l.6 2.5h-1.1z"/>
<path d="M65.9 103.1v16.8M79.8 111.8v3.9M79.8 118.7v11.3M91.5 100.4v29.2M93.9 103.1l.5 2.5h-1zM93.9 103.1v20.1M94 103.1h6.7M119.7 118.6v-17.6h-89.9v58.1M153.2 119.1v40M231.3 109.1l.5-.3 2.4 1.4M231.8 109.4l-.5 .3M231.9 109.8l-.5 .3"/>
<path d="M232.3 107.2v.6l2.2 1.3M235.3 111l.3 .3M235.9 111.1l57.6 33.2M236.9 110.5l57.1 32.9 22.9-13.2M243.7 103.5l.7-.6 1.4 2.1zM265.8 102.6l2.2-1.5-1.5 2.2zM268 101.1l-9.3 9.3M291.2 109.9l.7 .7-2.1 1.4zM301 100.8l-11.2 11.2M323.7 118.9v.6M325.1 118.9v.6M361.5 102v.7"/>
<path d="M361.7 100.1v.6M363.5 101.1v.6M364.5 101.1v.6M364.9 100.9v.6M367.2 101.2l-44.2 25.5M368.2 101.9l-44.7 25.7M373.1 104.6l-.4 .3M21.7 135.6v23.5M65.9 132.1v16.7M79.8 133v4M79.8 140v13.7M91.5 132.6v4"/>
<path d="M91.5 139.6v25.4M93.9 135.4v20M172.9 135.6v23.5M243.9 128.1l2.1-1.4-1.5 2.1zM246 126.7l-6.4 6.4M251.7 123.1l-.5 .3M257.8 126.6l-.6 .3M258.3 135l-.5 .4M259.2 129l-.6 .3M259.2 129.8l-.6 .4M264.1 130.3l-.5 .3M270.2 133.7l-.6 .3"/>
<path d="M271.6 136.1l-.6 .3M271.6 136.9l-.6 .4M279 138.8l-.5 .3M317.9 130.8l-23.4 13.5M318.2 121.3v.6M319.6 121.3v.6M322.8 133.6l-.4 .2M324.6 121.5v.6M326.3 122.5v.6M327.4 122.5v.6M327.8 122.3v.6M327.9 120.6v.6"/>
<path d="M329.3 120.6v.6M18.5 159.1h9.7M21.2 156.6h1l-.5 2.5zM59 148.8h6.7M62.3 144.8v8M62.3 154.4v18.2M65.4 146.3h1.1l-.6 2.5zM79.8 156.7v4M93.4 153h1l-.5 2.4zM94 155.4h6.7M97.3 151.4v8.1M154.8 159.1h21.3"/>
<path d="M172.4 156.6h1l-.5 2.5zM288.5 144.3l-.5 .3M289.9 146.7l-.5 .4M289.9 147.6l-.5 .3M292 154.5l-.5 .3M295.9 150.4l.6 .3M62.3 169.5l2.5-.5v1zM62.3 169.5h11.4M79.8 163.7v.9M85.9 169.5h11.4M91.5 168v4M91.5 175v5.8"/>
<path d="M94.8 169l2.5 .5-2.5 .5zM97.3 161.1v11.5M17.3 190.5h10.9M20 198h1l-.5 2.5zM20.5 190.5l.5 2.5h-1zM20.5 186.8v13.7M28.9 185.2l2.4-.5v1zM28.9 192h.4M28.9 192.3h.4M28.9 191.6h.4M28.9 182v8.7M28.9 185.2h56.5"/>
<path d="M29.8 190.5v.6M56.8 192.3h.4M56.8 191.6h.4M56.8 196.8h.4M57.2 191.6h47.1M58.2 190.5v.6M59.5 190.5v.6M64 190.5v.6M95.7 190.5v.6M97.6 185.2h56.6M100.5 190.5v.6M100.8 190.5v.6"/>
<path d="M101.5 190.5v.6M104.3 192.3h.3M104.3 191.6h.3M104.3 196.8h.3M120.2 195.9h.5M151.7 184.7l2.5 .5-2.5 .5zM153.2 190.5v.6M153.7 192h.5M153.7 192.3h.5M153.7 191.6h.5M154.2 182v8.7M164.5 190.5h6.3"/>
<path d="M167.2 198h.9l-.4 2.5zM167.7 190.5l.4 2.5h-.9zM167.7 190.5v13.8M172.4 183.4l2.5-.5v1zM172.4 191.6h40M172.4 183.4h23.5M172.4 180.3v8.6M208.1 183.4h23.5M212.9 191.6h17.6M229.1 182.9l2.5 .5-2.5 .5zM231 195.9h.6M231 191.6h.6"/>
<path d="M231.6 180.3v9.6M17.3 200.5h10M18 211.5h10.2M21.2 211.5l.5 2.5h-1.1zM21.2 211.5v23.5M28.9 207.9l2.4-.5v1zM28.9 211.7h.4M28.9 204.8v5.3M28.9 207.9h11.8M29.8 211.5v2M29.8 214v55.7h26.7M30.4 213.7v.3"/>
<path d="M52.9 207.9l20.8 .1M55.8 213.7v.3M56.8 213.3h.4M62.2 207.4l2.5 .5-2.5 .5zM64.7 208l2.5-.5v.9zM64.7 204.8v13.3M85.9 208h9.1M92.5 207.5l2.5 .5-2.5 .4zM95 207.9l2.5-.5v1zM95 207.9h23.5M95 204.7v6.8M104.3 213.3h.3"/>
<path d="M105.6 213.7v.3M130.7 207.9h23.5M151.7 207.4l2.5 .5-2.5 .5zM152.6 213.7v.3M153.2 211.5v2.2M153.2 214v37.5M153.7 211.7h.5M154.2 204.7v5.4M154.8 211.5h7.7M159.3 211.5l.5 2.5h-1zM159.3 211.5v14M164.5 200.5h31.3"/>
<path d="M251.4 200.8h158.7v46.2h-158.7zM251.4 205.9h158.7M251.4 211h158.7M267.2 205.9v41.1M284.3 205.9v41.1M339.2 205.9v41.1M28.9 236.5h.4M28.9 238.1v43.7M57.2 236.3l2.5-.5v1.1zM57.2 236.3h17.4M86.8 236.3h17.5M101.8 235.8l2.5 .5-2.5 .6z"/>
<path d="M153.7 236.5h.5M154.2 238.1v43.7M159.3 237.6v13.9M251.4 221.3h158.7M251.4 226.4h158.7M251.4 231.6h158.7M21.2 247.2v23.5M58.8 257.5l2.5-.5v1zM58.8 257.5h16M86.9 257.5h16M100.4 257l2.5 .5-2.5 .5zM119.7 252.1v17.6h-15.1"/>
<path d="M120.2 253.4h.5M126 251.5l.5 2.5h-1zM126 251.5v3.5M153.7 250.2h.5M154.8 251.5h7.7M158.8 249h1l-.5 2.5zM251.4 241.9h158.7M18 270.7h11.5M20.6 268.2h1.1l-.5 2.5zM28.9 278.6l2.4-.5v1zM28.9 268.4h.4M28.9 278.6h56.5"/>
<path d="M31.1 270.2v.5M56.8 269.5h.4M57.2 269.7h47.1M97.6 278.6h56.6M104.3 269.5h.3M118.3 270.2v.5M119.9 270.7h9.3M120.2 268.4h.5M120.7 273.6l2.4-.6v1.1zM120.7 273.6h10.6M120.7 270v6.7M125.5 268.2h1l-.5 2.5z"/>
<path d="M126 267.2v3.5M143.5 273.6h10.7M151.7 278.1l2.5 .5-2.5 .5zM151.7 273l2.5 .6-2.5 .5z"/>
<circle cx="314.3" cy="78.5" r="3.8"/>
<circle cx="346.5" cy="64.1" r="3.8"/>
<circle cx="398.3" cy="73" r="3.8"/>
<circle cx="231.6" cy="90.8" r="3.8"/>
<circle cx="303.7" cy="98.1" r="3.8"/>
<circle cx="332.5" cy="89.4" r="3.8"/>
<circle cx="256.1" cy="113.1" r="3.8"/>
<circle cx="236.9" cy="135.8" r="3.8"/>
</g>
<g fill="none" stroke="#000" stroke-width=".71">
<path d="M10.1 9.9h400v277.1h-400zM70.1 7v2.9M140.1 7v2.9M207.2 5h5.8l-2.9 4.9zM210.1 0v9.9M280.1 7v2.9M350.1 7v2.9M72 24.7h279.2M7.2 74.2h2.9M410.1 74.2h3M.1 148.5h10M5.1 145.6l5 2.9-5 2.9z"/>
<path d="M410.1 148.5h10M410.1 148.5l5-2.9v5.8zM7.2 222.7h2.9M410.1 222.7h3M70.1 287v2.9M140.1 287v2.9M210.1 287v10M210.1 287l2.9 5h-5.8zM280.1 287v2.9M350.1 287v2.9"/>
</g>
<path d="M230.1 247h180v40h-180zM275.1 247v40M298.9 255h111.2M298.9 247v40M230.1 274h68.8M230.1 261h68.8M298.9 279h111.2M298.9 267h111.2M327.9 279v8M368.9 279v8" fill="none" stroke="#000" stroke-width=".51"/>
<g fill="#000">
<path d="M335.6 53.2l2.2 1.5-.8 .7zM28.9 71.2l2.4-.5v1zM151.7 70.7l2.5 .5-2.5 .5zM321.8 70.4l2.1-1.4-1.4 2.1zM340 81.2l2.1-1.4-1.4 2.1zM381.3 82.8l1.9-1.7 .5 .9zM21.7 99.9l.5 2.5h-1zM65.9 103.1l.6 2.5h-1.1zM93.9 103.1l.5 2.5h-1zM172.9 99.9l.5 2.5h-1zM243.7 103.5l.7-.6 1.4 2.1zM265.8 102.6l2.2-1.5-1.5 2.2z"/>
<path d="M291.2 109.9l.7 .7-2.1 1.4zM243.9 128.1l2.1-1.4-1.5 2.1zM21.2 156.6h1l-.5 2.5zM65.4 146.3h1.1l-.6 2.5zM93.4 153h1l-.5 2.4zM172.4 156.6h1l-.5 2.5zM62.3 169.5l2.5-.5v1zM94.8 169l2.5 .5-2.5 .5zM20 198h1l-.5 2.5zM20.5 190.5l.5 2.5h-1zM28.9 185.2l2.4-.5v1zM151.7 184.7l2.5 .5-2.5 .5z"/>
<path d="M167.2 198h.9l-.4 2.5zM167.7 190.5l.4 2.5h-.9zM172.4 183.4l2.5-.5v1zM229.1 182.9l2.5 .5-2.5 .5zM21.2 211.5l.5 2.5h-1.1zM28.9 207.9l2.4-.5v1zM62.2 207.4l2.5 .5-2.5 .5zM64.7 208l2.5-.5v.9zM92.5 207.5l2.5 .5-2.5 .4zM95 207.9l2.5-.5v1zM151.7 207.4l2.5 .5-2.5 .5zM159.3 211.5l.5 2.5h-1z"/>
<path d="M57.2 236.3l2.5-.5v1.1zM101.8 235.8l2.5 .5-2.5 .6zM58.8 257.5l2.5-.5v1zM100.4 257l2.5 .5-2.5 .5zM126 251.5l.5 2.5h-1zM158.8 249h1l-.5 2.5zM20.6 268.2h1.1l-.5 2.5zM28.9 278.6l2.4-.5v1zM120.7 273.6l2.4-.6v1.1zM125.5 268.2h1l-.5 2.5zM151.7 278.1l2.5 .5-2.5 .5zM151.7 273l2.5 .6-2.5 .5z"/>
</g>
<text font-size="11" x="72" y="22.9">SOPORTE DE COLUMNA DE DIRECCIÓN y DISPLAY</text>
<g font-size="6.3">
<text x="329.4" y="275.4">BRZ-CON-04-MET07</text>
<text x="345" y="285.6">A3</text>
</g>
<text font-size="5.5" x="298.9" y="263.4">Planos producción metal. Bronze V04</text>
<g font-size="4.1">
<text x="133.7" y="36.3">CONJUNTO SOLDADO</text>
<text x="147" y="41.2">1 unidad</text>
<text x="120.2" y="46.1">CDR-AU-V27-SOPCDR01</text>
<text x="168.4" y="46.1">ID Ref: 1207</text>
<text x="145.2" y="51.1">SCALE 1 / 6</text>
</g>
<g font-size="3.5">
<text x="34.2" y="9.6">6</text>
<text x="104.2" y="9.6">5</text>
<text x="174.2" y="9.6">4</text>
<text x="244.2" y="9.6">3</text>
<text x="314.2" y="9.6">2</text>
<text x="384.2" y="9.6">1</text>
<text x="7.3" y="38.4">D</text>
<text x="410.6" y="38.4">D</text>
<text x="345.5" y="65.4">3</text>
<text x="86.2" y="72.5">752.00</text>
<text x="397.3" y="74.3">4</text>
<text x="313.4" y="79.8">5</text>
<text x="230.6" y="92.1">2</text>
<text x="331.5" y="90.7">1</text>
<text x="302.8" y="99.4">1</text>
<text x="7.4" y="112.6">C</text>
<text x="410.7" y="112.6">C</text>
<text x="255.1" y="114.4">5</text>
<text x="67.3" y="131.3" transform="rotate(-90 67.3 131.3)">274.00</text>
<text x="23" y="134.9" transform="rotate(-90 23 134.9)">355.00</text>
<text x="95.2" y="134.6" transform="rotate(-90 95.2 134.6)">314.00</text>
<text x="174.2" y="134.9" transform="rotate(-90 174.2 134.9)">355.00</text>
<text x="236" y="137.1">4</text>
<text x="74.6" y="170.7">210.00</text>
<text x="21.8" y="186" transform="rotate(-90 21.8 186)">60.00</text>
<text x="196.7" y="184.7">355.00</text>
<text x="7.4" y="186.9">B</text>
<text x="86.2" y="186.5">752.00</text>
<text x="257.9" y="191.1">Acabado pintado negro satinado liso</text>
<text x="410.8" y="186.9">B</text>
<text x="41.5" y="209.3">215.00</text>
<text x="74.6" y="209.3">182.00</text>
<text x="119.3" y="209.2">355.00</text>
<text x="255.3" y="209.8">ITEM</text>
<text x="272.5" y="209.8">QTY</text>
<text x="300.3" y="209.8">PART NUMBER</text>
<text x="321.6" y="204.6">PARTS LIST</text>
<text x="363.7" y="209.8">DESCRIPTION</text>
<text x="168.9" y="213.8" transform="rotate(-90 168.9 213.8)">60.00</text>
<text x="258.3" y="214.9">1</text>
<text x="274.8" y="214.9">2</text>
<text x="285.1" y="214.9">CDR-AU-V025-REFSPF001</text>
<text x="340.2" y="214.9">Cartela rigidizadora soporte columna de</text>
<text x="340.2" y="220.1">dirección. Chapa 2 mm</text>
<text x="258.3" y="225.2">2</text>
<text x="274.8" y="225.2">1</text>
<text x="285.1" y="225.2">CDR-AU-V27-CASP01</text>
<text x="340.2" y="225.2">Cartela rigidizadora izq. Espesor 2 mm</text>
<text x="258.3" y="230.3">3</text>
<text x="274.8" y="230.3">1</text>
<text x="285.1" y="230.3">CDR-AU-V27-CASPL01</text>
<text x="340.2" y="230.3">Cartela rigidizadora derecha. Espesor 2 mm</text>
<text x="75.4" y="237.6">282.50</text>
<text x="160.6" y="236.9" transform="rotate(-90 160.6 236.9)">240.00</text>
<text x="258.3" y="235.4">4</text>
<text x="274.8" y="235.4">1</text>
<text x="285.1" y="235.5">CDR-AU-V27-SPCDR01</text>
<text x="340.2" y="235.5">Soporte enfibrado de CDR-AU-V027</text>
<text x="258.3" y="245.7">5</text>
<text x="274.8" y="245.7">2</text>
<text x="285.1" y="245.7">DIN929 M6</text>
<text x="340.2" y="240.6">ProSauto. chapa 3 mm</text>
<text x="340.2" y="245.7">Tuerca hexagonal para soldar</text>
<text x="22.5" y="246.4" transform="rotate(-90 22.5 246.4)">355.00</text>
<text x="231" y="251.5">DRAWN</text>
<text x="343.1" y="252.3">SIMUMAK</text>
<text x="7.4" y="261.1">A</text>
<text x="75.6" y="258.7">264.50</text>
<text x="410.7" y="261.1">A</text>
<text x="127.3" y="266.4" transform="rotate(-90 127.3 266.4)">115.00</text>
<text x="230.9" y="264.6">CHECKED</text>
<text x="132.2" y="274.8">201.00</text>
<text x="300.3" y="274.5">DWG NO:</text>
<text x="86.2" y="279.8">752.00</text>
<text x="231.3" y="278.3">APPROVED</text>
<text x="299.9" y="282.6">REV</text>
<text x="309.6" y="283.3">07</text>
<text x="328.5" y="283.1">SIZE</text>
<text x="370.9" y="285.1">SHEET 7 OF 22</text>
<text x="34.2" y="289.9">6</text>
<text x="104.2" y="289.9">5</text>
<text x="174.2" y="289.9">4</text>
<text x="244.2" y="289.9">3</text>
<text x="314.2" y="289.9">2</text>
<text x="384.2" y="289.9">1</text>
</g>
<g font-size="2.7">
<text x="234.5" y="257.1">Adrián Parro</text>
<text x="277.2" y="255.3">13/11/2013</text>
<text x="234.1" y="269.7">Sergio Torremocha</text>
<text x="277" y="268.7">13/11/2013</text>
</g>
</svg>
